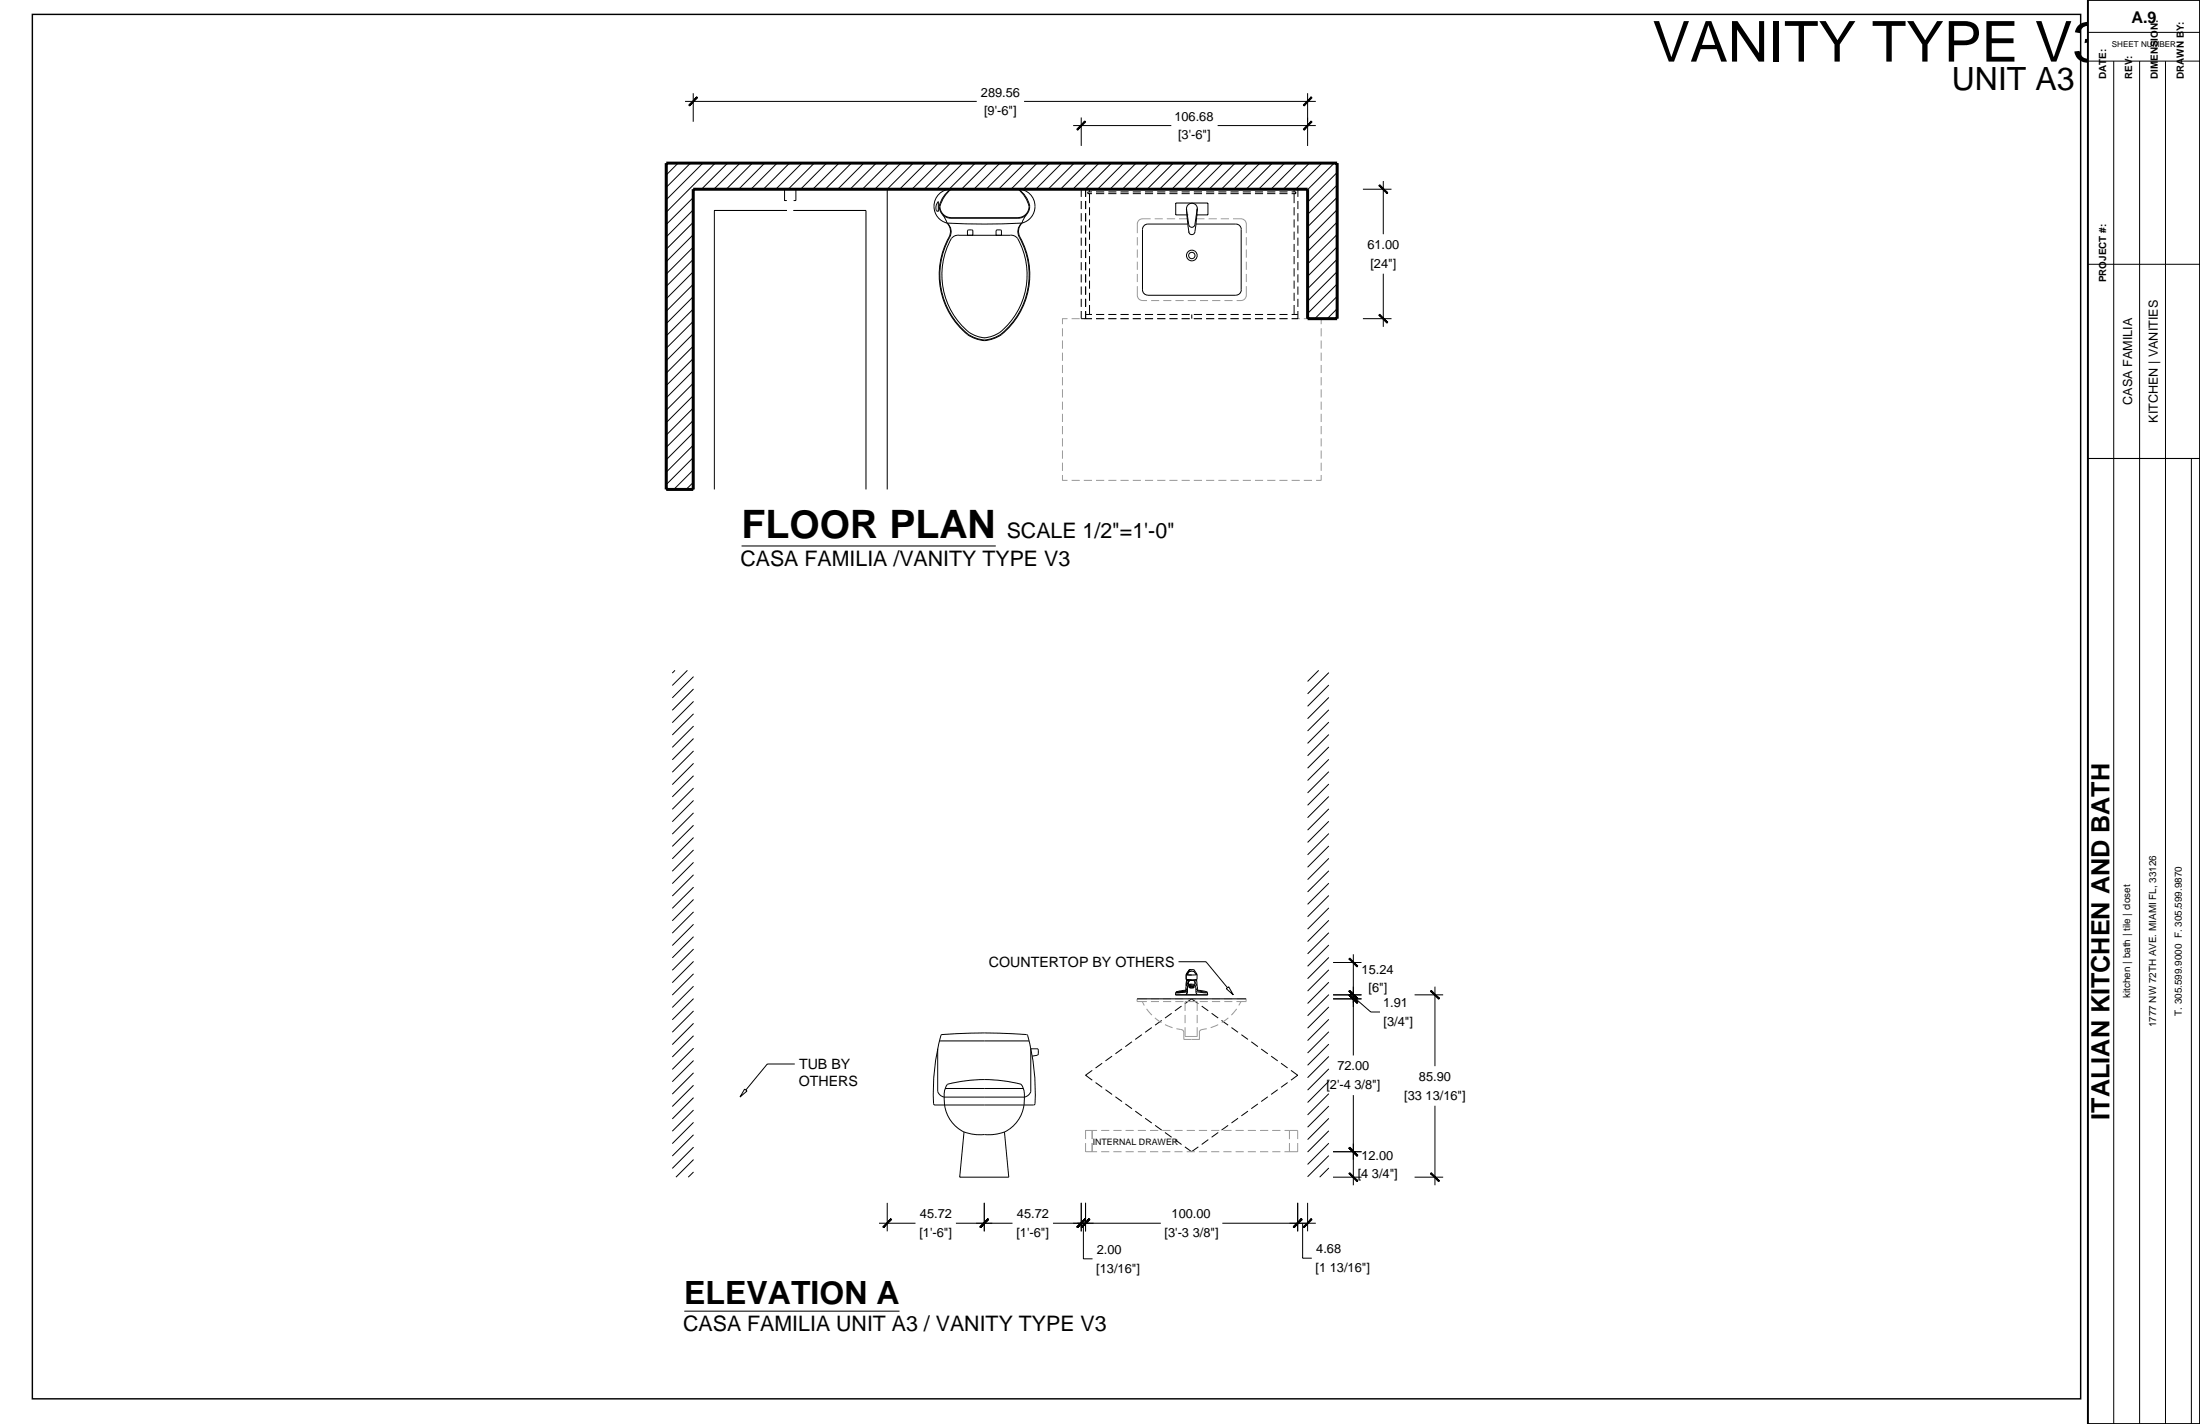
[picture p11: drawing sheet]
<svg xmlns="http://www.w3.org/2000/svg" width="432mm" height="279mm" viewBox="0 0 432 279" stroke-linecap="round" stroke-linejoin="round" font-family="sans-serif">
<g fill="none" stroke="#989898" stroke-width=".2">
<path d="M223.2 56.2v1.9l.2 .3 .5 .5 1.2 .1M223.2 46.5v1.7M223.2 49v1.5M223.2 51.4v1.5M223.2 53.7v1.7M225.8 42.9h-1.7l-.6 .4-.3 .5v1.9M225.9 59h1.6M226.6 42.9h1.6M228.3 59h1.6M229 42.9h1.6M230.7 59h1.6M231.4 42.9h1.6"/>
<path d="M233.1 59h1.6M234.8 42.9h1.6M235.5 59h1.6M237.2 42.9h1.6M237.9 59h1.6M239.6 42.9h1.6M240.3 59h1.6M242 42.9h1.6a1.08 1.08 0 0 1 1 1.1v1.7M244.6 46.5v1.7M244.6 49v1.5M244.6 51.4v1.5M244.6 53.7v1.7"/>
<path d="M244.6 56.2v1.7a1.04 1.04 0 0 1-1 1.1h-.9M208.5 64.4v1.6M208.5 66.8v1.6M208.5 69.2v1.6M208.5 71.6v1.6M208.5 74v1.6M208.5 76.4v1.6M208.5 78.8v1.6M209.5 62.5h-1v1.1M210.3 62.5h1.6M212.7 62.5h1.6M215.1 62.5h1.6"/>
<path d="M217.5 62.5h1.6M219.9 62.5h1.6M222.3 62.5h1.6M224.7 62.5h1.6M227.1 62.5h1.6M229.5 62.5h1.6M231.9 62.5h1.6M234.3 62.5h1.6M236.7 62.5h1.6M239.1 62.5h1.6M241.5 62.5h1.6M243.9 62.5h1.6"/>
<path d="M246.3 62.5h1.6M248.7 62.5h1.6M251.1 62.5h1.6M253.5 62.5h1.6M255.9 62.5h1.6M258.3 62.5h1v1.1M259.3 64.4v1.6M259.3 66.8v1.6M259.3 69.2v1.6M259.3 71.6v1.6M259.3 74v1.6M259.3 76.4v1.6"/>
<path d="M259.3 78.8v1.6M208.5 93.2v1.1h1M208.5 81.2v1.6M208.5 83.6v1.6M208.5 86v1.6M208.5 88.4v1.6M208.5 90.8v1.6M210.3 94.3h1.6M212.7 94.3h1.6M215.1 94.3h1.6M217.5 94.3h1.6M219.9 94.3h1.6"/>
<path d="M222.3 94.3h1.6M224.7 94.3h1.6M227.1 94.3h1.6M229.5 94.3h1.6M231.9 94.3h1.6M234.3 94.3h1.6M236.7 94.3h1.6M239.1 94.3h1.6M241.5 94.3h1.6M243.9 94.3h1.6M246.3 94.3h1.6M248.7 94.3h1.6"/>
<path d="M251.1 94.3h1.6M253.5 94.3h1.6M255.9 94.3h1.6M259.3 93.2v1.1h-1M259.3 81.2v1.6M259.3 83.6v1.6M259.3 86v1.6M259.3 88.4v1.6M259.3 90.8v1.6M224.2 196.5l.4 .8M225 198l1.1 1.2M225.1 196h-1.9v.5h1.9"/>
<path d="M225.9 196.5h1.6M225.9 196h1.6M226.7 199.7l1.3 1M228.3 196.5h1.6M228.3 196h1.6M230.7 196.5h1.6M230.7 196h1.6M232.6 198.4v-1.9h2.4v1.9M232.6 199.1v1.6M233.1 196h1.6M235 199.1v1.6M235.5 196.5h1.6"/>
<path d="M235.5 196h1.6M237.9 196.5h1.6M237.9 196h1.6M240.3 196.5h1.6M240.3 196h1.6M241.1 199.7l-1.3 .9M242.7 196h1.9v.5h-1.9M242.7 198l-1 1.2M243.6 196.5l-.5 .8M228.7 201l1.4 .6M230.9 201.8l1.2 .3 .2 .3v1.5h3.1v-1.5l.2-.3 1.3-.3M232.6 201.5v1.9h2.4v-1.9"/>
<path d="M239.1 201l-1.5 .6M213.1 224.3v1.7h2.2M214.4 221.8v1.7M214.4 224.3v1.7M215.3 221.8h-2.2v1.7M216.1 221.8h1.6M216.1 226h1.6M218.5 221.8h1.6M218.5 226h1.6M220.9 221.8h1.6M220.9 226h1.6M223.3 221.8h1.6"/>
<path d="M223.3 226h1.6M225.7 221.8h1.6M225.7 226h1.6M228.1 221.8h1.6M228.1 226h1.6M230.5 221.8h1.6M230.5 226h1.6M232.9 221.8h1.6M232.9 226h1.6M235.3 221.8h1.6M235.3 226h1.6M237.7 221.8h1.6"/>
<path d="M237.7 226h1.6M240.1 221.8h1.6M240.1 226h1.6M242.5 221.8h1.6M242.5 226h1.6M244.9 221.8h1.6M244.9 226h1.6M247.3 221.8h1.6M247.3 226h1.6M249.7 221.8h1.6M249.7 226h1.6M252.1 221.8h2.6v1.7"/>
<path d="M253.1 221.8v1.7M253.1 224.3v1.7M254.7 224.3v1.7h-2.6"/>
</g>
<g fill="none" stroke="#000" stroke-width=".2">
<path d="M134.5 19.9h57.2M136.1 18.3v5.6M201 19.9h57.3M256.6 18.3v10.3M133.1 32l-2.3 2.3M135.5 32l-4.7 4.8M136.1 38.8l-5.3 5.2M138 32l-7.2 7.2M140.4 32l-9.6 9.6M142.8 32l-5.1 5.1M145.2 32l-5.1 5.1M147.7 32l-5.1 5.1"/>
<path d="M150.1 32l-5.1 5.1M152.5 32l-5.1 5.1M154 37.1v2.2h.4M155 32l-5.2 5.1M156.2 37.1v2.2h-.4M157.4 32l-5.1 5.1M159.8 32l-5.1 5.1M162.2 32l-5.1 5.1M164.7 32l-5.1 5.1M167.1 32l-5.1 5.1M169.5 32l-5.1 5.1M172 32l-5.1 5.1"/>
<path d="M174.1 37.1h-38v58.9M174.1 37.1v58.9M174.4 32l-5.1 5.1M176.8 32l-5.1 5.1M179.3 32l-5.2 5.1M181.7 32l-5.1 5.1M184.1 32l-5.1 5.1M184.2 39.6v1.9l-.4-.1M184.2 39.5a1.75 1.75 0 0 0-.4 1.9M186.5 32l-5.1 5.1M186.6 37.1h13.2a6 6 0 0 1 2.2 3.4 2.17 2.17 0 0 1-2.2 2.2M186.7 37.1a3.4 3.4 0 0 0-3.4 3 3.4 3.4 0 0 0 2.6 3.7"/>
<path d="M186.7 37.1l-1.2 1.3-.6 1-.4 1.1M189 32l-5.1 5.1M191.4 32l-5.1 5.1M193.8 32l-5.1 5.1M196.3 32l-5.1 5.1M198.7 32l-5.1 5.1M199.8 37.1a3.4 3.4 0 0 1 3.3 3 3.4 3.4 0 0 1-2.5 3.7M199.8 37.1a5.1 5.1 0 0 1 2.3 3.4 2.3 2.3 0 0 1-2.3 2.3h-13.2a2.35 2.35 0 0 1-2.1-1.5 2.35 2.35 0 0 1 .5-2.5l.7-.9 .9-.8M201.1 32l-5.1 5.1M203.6 32l-5.2 5.1M206 32l-5.1 5.1M208.4 32l-5.1 5.1"/>
<path d="M210.6 24.6h19.3M210.8 32l-5.1 5.1M212.2 23.1v5.5M212.2 39.4v1.6M213.1 37.1v1.5M213.1 39.4v1.6M213.3 32l-5.1 5.1M213.8 37.1v.6M213.8 38v1.9M214.3 37.7h-.8v.3h.8M215.1 38h1.6M215.1 37.7h1.6"/>
<path d="M215.5 37.1h-3.3v1.5M215.7 32l-5.1 5.1M216.3 37.1h1.6M217.5 38h1.6M217.5 37.7h1.6M218.1 32l-5.1 5.1M219.9 38h1.6M219.9 37.7h1.6M220.6 32l-5.2 5.1M222.3 38h1.6M222.3 37.7h1.6M223 32l-5.1 5.1"/>
<path d="M223.5 37.1h1.6M224.7 38h1.6M224.7 37.7h1.6M225.4 32l-5.1 5.1h-1.6M225.9 37.1h1.6M227.1 38h1.6M227.1 37.7h1.6M227.9 32l-5.2 5.1h-1.6M228.3 37.1h1.6M229.5 38h1.6M229.5 37.7h1.6M230.3 32l-5.1 5.1"/>
<path d="M230.7 37.1h1.6M231.9 38h1.6M231.9 37.7h1.6M232.7 32l-5.1 5.1M233.1 37.1h1.6M234.3 38h1.6M234.3 37.7h1.6M235.1 32l-5.1 5.1M235.5 37.1h1.6M236.7 38h1.6M236.7 37.7h1.6M237.6 32l-5.1 5.1"/>
<path d="M237.9 37.1h1.6M239 24.6h19.3M239.1 38h1.6M239.1 37.7h1.6M240 32l-5.1 5.1M240.3 37.1h1.6M241.5 38h1.6M241.5 37.7h1.6M242.4 32l-5.1 5.1M242.7 37.1h1.6M243.9 38h1.6M243.9 37.7h1.6"/>
<path d="M244.9 32l-5.2 5.1M245.1 37.1h1.6M246.3 38h1.6M246.3 37.7h1.6M247.3 32l-5.1 5.1M247.5 37.1h1.6M248.7 38h1.6M248.7 37.7h1.6M249.7 32l-5.1 5.1M249.9 37.1h1.6M251.1 38h1.6M251.1 37.7h1.6"/>
<path d="M252.2 32l-5.2 5.1M252.3 37.1h2.4v1.5M253.5 37.7h.8v.3h-.8M254 37.1v.6M254 38v1.9M254.6 32l-5.1 5.1M254.7 39.4v1.6M257 32l-5.1 5.1M259.4 32l-5.1 5.1M261.9 32l-5.3 5.2M262.4 33.8l-5.8 5.8M262.4 36.3l-5.8 5.8"/>
<path d="M262.4 38.7l-5.8 5.8M267.5 37.1h5.6M271.5 35.5v10.5M136.1 41.2l-5.3 5.3M136.1 43.6l-5.3 5.3M136.1 46.1l-5.3 5.3M136.1 48.5l-5.3 5.3M136.1 50.9l-5.3 5.3M136.1 53.3l-5.3 5.3M136.1 55.8l-5.3 5.3M136.1 58.2l-5.3 5.3M154.4 41.3h-14.2v54.7"/>
<path d="M155.8 41.3h14.2v54.7M184.5 40.5h.1M184.5 40.5a2.17 2.17 0 0 0 2.2 2.2M185 42.1l.9 1.7M185.9 43.8a141.3 141.3 0 0 0 14.7 0M185.9 43.8a2.19 2.19 0 0 1 .5 2.8 15 15 0 0 0 3.6 18.9M185.9 43.8a2.32 2.32 0 0 1 .4 2.7 15 15 0 0 0 4.1 19.5 5.5 5.5 0 0 0 7.2-1.3 15.3 15.3 0 0 0 2.4-18.6 2.32 2.32 0 0 1 .6-2.3M186.6 42.7h13.2M186.7 46.8a14.6 14.6 0 0 0 3.5 18.4M188.2 46.2h10.1a1.6 1.6 0 0 1 1.4 .6M188.2 46.2a1.6 1.6 0 0 0-1.4 .6M189.9 45.3v.9"/>
<path d="M189.9 45.3l.2-.2h.6l.2 .2M190.9 45.3v.9M195.5 45.3v.9M195.7 45.1h.6M195.7 45.1l-.2 .2M196.4 45.1l.2 .2M196.6 45.3v.9M199.7 46.8a14.6 14.6 0 0 1-3.4 18.4M200.6 43.8a2.17 2.17 0 0 0-.5 2.8 15 15 0 0 1-3.6 18.9M201.4 42.1l-.8 1.7M212.2 41.8v1.6M212.2 44.2v1.6"/>
<path d="M212.2 46.6v1.6M212.2 49v1.6M212.2 51.4v1.6M212.2 53.8v1.6M212.2 56.2v1.6M212.2 58.6v1.6M213.1 41.8v1.6M213.1 44.2v1.6M213.1 46.6v1.6M213.1 49v1.6M213.1 51.4v1.6M213.1 53.8v1.6"/>
<path d="M213.1 56.2v1.6M213.1 58.6v1.6M213.8 40.7v1.5M213.8 43.1v1.5M213.8 45.4v1.7M213.8 47.9v1.5M213.8 50.2v1.6M213.8 52.6v1.7M213.8 55.1v1.5M213.8 57.4v1.6M213.8 59.8v1.9M224.2 45v11.9a1.05 1.05 0 0 0 1.1 1"/>
<path d="M225.3 57.9h17.3M232.9 41.2a1.07 1.07 0 0 1 1.1-1.3 1.07 1.07 0 0 1 .9 1.4M232.9 42.2h-2.1v-2.4h6.3v2.4h-2.2M233 42.2h.1M233.1 44h-7.8a1.05 1.05 0 0 0-1.1 1M233.3 44.1l-.4-3.1 .5 4.6M233.3 44.1a.6 .6 0 0 0 .6 .5 .6 .6 0 0 0 .6-.5M234.7 44h7.9a1.05 1.05 0 0 1 1 1M234.8 42.2h.1M235 41l-.4 3.8a1.21 1.21 0 0 1-.4 1.2h-.6l-.3-.6M235 40.9l-.5 3.2M243.6 45v11.9a1.05 1.05 0 0 1-1 1"/>
<path d="M254 40.7v1.5M254 43.1v1.5M254 45.4v1.7M254 47.9v1.5M254 50.2v1.6M254 52.6v1.7M254 55.1v1.5M254 57.4v1.6M254 59.8v1.9M254.7 41.8v1.6M254.7 44.2v1.6M254.7 46.6v1.6"/>
<path d="M254.7 49v1.6M254.7 51.4v1.6M254.7 53.8v1.6M254.7 56.2v1.6M254.7 58.6v1.6M262.4 41.1l-5.8 5.8M262.4 43.6l-5.8 5.8M262.4 46l-5.8 5.8M262.4 48.4l-5.8 5.8M262.4 50.9l-5.8 5.8M262.4 53.3l-5.8 5.8M262.4 55.7l-5.8 5.8"/>
<path d="M262.4 58.1l-4.3 4.4M271.5 53.7v10.4M136.1 60.6l-5.3 5.3M136.1 63.1l-5.3 5.2M136.1 65.5l-5.3 5.3M136.1 67.9l-5.3 5.3M136.1 70.4l-5.3 5.2M136.1 72.8l-5.3 5.3M136.1 75.2l-5.3 5.3M136.1 77.6l-5.3 5.3M190 65.6a5.2 5.2 0 0 0 6.5 0M190.2 65.2l1.5 .7 1.6 .4"/>
<path d="M196.2 65.2l-1.4 .7-1.6 .4M212.2 61v1.5h2.1M213.1 61v1.5M213.1 61.7h1.2M215.1 62.5h1.6M215.1 61.7h1.6M217.5 62.5h1.6M217.5 61.7h1.6M219.9 62.5h1.6M219.9 61.7h1.6M222.3 62.5h1.6M222.3 61.7h1.6"/>
<path d="M224.7 62.5h1.6M224.7 61.7h1.6M227.1 62.5h1.6M227.1 61.7h1.6M229.5 62.5h1.6M229.5 61.7h1.6M231.9 62.5h1.6M231.9 61.7h1.6M233.9 61.7v.8M234.3 62.5h1.6M234.3 61.7h1.6M236.7 62.5h1.6"/>
<path d="M236.7 61.7h1.6M239.1 62.5h1.6M239.1 61.7h1.6M241.5 62.5h1.6M241.5 61.7h1.6M243.9 62.5h1.6M243.9 61.7h1.6M246.3 62.5h1.6M246.3 61.7h1.6M248.7 62.5h1.6M248.7 61.7h1.6M251.1 62.5h1.6"/>
<path d="M251.1 61.7h1.6M253.5 61.7h1.2M254.7 61v1.5h-1.2M262.4 60.6l-1.9 1.9M267.5 62.5h5.6M136.1 80.1l-5.3 5.3M136.1 82.5l-5.3 5.3M136.1 84.9l-5.3 5.3M136.1 87.4l-5.3 5.2M136.1 89.8l-5.3 5.3M136.1 92.2l-3.9 3.8M136.1 94.7l-1.4 1.3"/>
<path d="M145.5 107.1h50M132.5 131.5l-.5 .6M134.9 131.5l-2.9 3M136.1 132.8l-4.1 4.1M136.1 135.2l-4.1 4.2M136.1 137.6l-4.1 4.2M258.8 131.5l-2.2 2.2M260.8 132l-4.2 4.1M260.8 134.4l-4.2 4.2M260.8 136.8l-4.2 4.2M260.8 139.3l-4.2 4.1M136.1 140.1l-4.1 4.1"/>
<path d="M136.1 142.5l-4.1 4.1M136.1 144.9l-4.1 4.2M136.1 147.3l-4.1 4.2M136.1 149.8l-4.1 4.1M136.1 152.2l-4.1 4.2M136.1 154.6l-4.1 4.2M136.1 157.1l-4.1 4.1M136.1 159.5l-4.1 4.2M260.8 141.7l-4.2 4.2M260.8 144.1l-4.2 4.2M260.8 146.6l-4.2 4.1M260.8 149l-4.2 4.1"/>
<path d="M260.8 151.4l-4.2 4.2M260.8 153.8l-4.2 4.2M260.8 156.3l-4.2 4.1M260.8 158.7l-4.2 4.2M136.1 161.9l-4.1 4.2M136.1 164.3l-4.1 4.2M136.1 166.8l-4.1 4.1M136.1 169.2l-4.1 4.2M136.1 171.6l-4.1 4.2M136.1 174.1l-4.1 4.1M136.1 176.5l-4.1 4.2M136.1 178.9l-4.1 4.2"/>
<path d="M260.8 161.1l-4.2 4.2M260.8 163.6l-4.2 4.1M260.8 166l-4.2 4.2M260.8 168.4l-4.2 4.2M260.8 170.9l-4.2 4.1M260.8 173.3l-4.2 4.1M260.8 175.7l-4.2 4.2M260.8 178.1l-4.2 4.2M136.1 181.4l-4.1 4.1M136.1 183.8l-4.1 4.1M136.1 186.2l-4.1 4.2M136.1 188.6l-4.1 4.2"/>
<path d="M136.1 191.1l-4.1 4.1M136.1 193.5l-4.1 4.2M136.1 195.9l-4.1 4.2M136.1 198.4l-4.1 4.1M223.2 196h21.4M230 198.8l-1.3 .9M230.8 194.8l-.1 .4h6.3v-.4M230.8 194.8l2.2-.2-2.2 .2M231.3 188.7h5.4l4.2 5.1M231.9 197.4l-1.3 .9M232.6 196.9l1.3-.9 1.3 .9M232.7 194.3l-.9 .1a1.13 1.13 0 0 0-1 .4"/>
<path d="M232.8 194.1l-.1 .2M232.8 193.5v.6M232.8 191.3v.9l1.1 .1M232.8 191.3h2.2M232.9 192.4v1M232.9 192.4l.5 .1M232.9 192.3v.1M232.9 192.2v.1M232.9 192.3h1.9M233 192.2l-.1 .1M233 194l-.3 .4-1.8 .2M233 194v.8l-.3 .4"/>
<path d="M233.1 193.7l-.1 .3M233.1 192.9l-.3 .6M233.2 193.4l-.1 .3M233.2 192.9l.4-.5h.6l.4 .5M233.2 192.9l-.4 .6M233.2 192.7l.1 .5M233.2 193.2l.1 .2M233.3 193.2v.2M233.3 193.2l-.2 .5M233.3 193.4l.1 .2M233.4 190.3l.8-.1 .2 .1M233.4 190.4l-.6 .9"/>
<path d="M233.4 193.6v.1M233.4 190.4v.2M233.4 193.7l.1 .1M233.4 193.7h.1M233.4 190.5l.1 .1M233.4 193.8h.1M233.4 190.6l-.5 .7v-.3M233.4 190.6h.2M233.5 193.5l.9 .1M233.5 193.5l-.1 .1M233.6 193.3l.8 .1M233.6 193.3l-.3 .1"/>
<path d="M233.9 193.1l-.6 .1M233.9 193.3h-.3M233.9 193.5h-.4M233.9 193.1l.6 .1M234.3 193.7v.1M234.3 193.7h-.9M234.3 190.6l.5 .7v-.3M234.3 193.7h.1M234.3 193.8h-.8M234.4 193.7l-.1 .1M234.4 193.6v.1M234.4 190.4l.5 .7v1.1l-1 .1"/>
<path d="M234.4 190.4l-.1 .2-.5-.1-.3 .1M234.4 193.4v.2M234.5 193.2l.2 .8M234.5 193.2l-.1 .2M234.5 192.7v.5M234.6 192.9l.4 .6M234.7 194v.8l.3 .4M234.7 194.6l2.3 .2M234.7 194l.4 .4 1.8 .2M234.8 192.2l.1 .2M234.9 192.4v1M234.9 192.4l-.5 .1"/>
<path d="M235 193.5l.1 .8 .8 .1a1.13 1.13 0 0 1 1.1 .4M235.9 197.4l1.3 .9M237.8 198.8l1.3 .9M260.8 180.6l-4.2 4.1M260.8 183l-4.2 4.2M260.8 185.4l-4.2 4.2M260.8 187.9l-4.2 4.1M260.8 190.3l-4.2 4.2M260.8 192.7l-4.2 4.2M260.8 195.2l-4.2 4.1M260.8 197.6l-4.2 4.1M261.6 196h5.6"/>
<path d="M261.6 195.2h5.6M261.6 188.8h5.6M265.6 187.2v19.9M265.6 195.6l3.4 3h1.8M277.6 195.2h5.7M281.6 193.6v15.6M136.1 200.8l-4.1 4.2M136.1 203.2l-4.1 4.2M136.1 205.7l-4.1 4.1M136.1 208.1l-4.1 4.1M136.1 210.5l-4.1 4.2M136.1 212.9l-4.1 4.2"/>
<path d="M136.1 215.4l-4.1 4.1M136.1 217.8l-4.1 4.2M156 208.8h-5.4l-4.2 5.1M184 205.8v8.4l.4 .6 .9 .5h15.8l.3-.1 .6-.4 .3-.6v-8.4h1.2M184.4 204.2h17.6M184.7 203.2a39.9 39.9 0 0 0-1.4 13.5h19.8a38.4 38.4 0 0 0-1.5-13.7 94.2 94.2 0 0 0-16.8 0l-.1 .2M185.4 216.8a6.9 6.9 0 0 0 3.8 5.3l-.8 8.9h9.6l-.9-8.9a6.9 6.9 0 0 0 3.9-5.3M185.5 213.6h15.4M186 212.7a28.9 28.9 0 0 1 14.4 0M186 212.7a5.5 5.5 0 0 0-.6 4.1M200.4 212.7l.4 .7 .2 1.1M201.1 214.5l-.1 2.3"/>
<path d="M203.5 205.8l.3 .2v.8l-.2 .2M203.6 207.1l-1 .1M214.4 210l-1.3 1 1.3 .9M215 212.4l1.3 .9M216.3 208.6l-1.3 .9M217 213.8l1.3 .9M218.3 207.2l-1.3 1M218.9 215.2l1.3 .9M220.2 205.8l-1.3 1M220.9 216.6l1.3 .9M222.2 204.4l-1.3 1M222.8 218l1.3 .9"/>
<path d="M224.1 203l-1.3 .9M224.8 219.4l1.3 .9M226.1 201.6l-1.3 .9M228 200.2l-1.3 .9M239.8 200.2l1.2 .9M241.7 201.6l1.3 .9M243 219.4l-1.3 .9M243.6 203l1.3 .9M244.9 218l-1.3 .9M245.6 204.4l1.3 1M246.9 216.6l-1.3 .9M247.5 205.8l1.3 1"/>
<path d="M248.8 215.2l-1.3 .9M249.5 207.2l1.3 1M250.8 213.8l-1.3 .9M251.4 208.6l1.3 .9M252.7 212.4l-1.3 .9M253.4 210l1.3 1-1.3 .9M260.8 200l-4.2 4.2M260.8 202.4l-4.2 4.2M260.8 204.9l-4.2 4.1M260.8 207.3l-4.2 4.2M260.8 209.7l-4.2 4.2M260.8 212.2l-4.2 4.1"/>
<path d="M260.8 214.6l-4.2 4.2M260.8 217l-4.2 4.2M260.8 219.4l-4.2 4.2M265.6 214.9v17.7M281.6 217v15.6M136.1 220.2l-4.1 4.2M136.1 222.7l-4.1 4.1M136.1 225.1l-4.1 4.2M136.1 227.5l-3.4 3.5M136.1 230l-1 1M174.1 236v5.6M189.2 222.1a15.5 15.5 0 0 0 8 0"/>
<path d="M193.2 236v5.6M212.2 236v5.6M213.1 236v5.6M226.7 220.8l1.3 .9M228.7 222.2l1.3 .9M230.6 223.6l1.3 1M232.6 225l1.3 1 1.3-1M237.2 223.6l-1.3 1M239.1 222.2l-1.3 .9M241 220.8l-1.2 .9M254.7 236v5.6M256.6 236v5.6"/>
<path d="M260.8 221.9l-4.2 4.1M260.8 224.3l-4.2 4.2M260.8 226.7l-4.2 4.2M260.8 229.2l-1.8 1.8M261.6 231h5.6M261.6 226h5.6M277.6 231h5.7M134.3 257.3h42.3M172.5 240h7.2M187.6 240h11.1M206.7 240h21.1M212.6 240v7h1.8"/>
<path d="M239.9 240h18.4M255.7 240v6.9h1.8"/>
<circle cx="233.9" cy="50.1" r=".62"/>
<circle cx="233.9" cy="50.1" r="1.05"/>
</g>
<path d="M130.8 32h131.6v30.5h-5.8v-25.4h-120.5v58.9h-5.3z" fill="none" stroke="#000" stroke-width=".59"/>
<g fill="#000" stroke="#000" stroke-width=".2">
<path d="M136.8 19l.1 .2zM136.8 19l-1.5 1.8zM136.9 19.2l-1.6 1.6zM136.8 19l-1.5 1.8zM135.2 20.6l.1 .2zM136.8 19l-1.6 1.6z" fill-rule="evenodd"/>
<path d="M212.9 23.7l.2 .2zM212.9 23.7l-1.4 1.8zM211.5 25.5l1.6-1.6zM212.9 23.7l-1.4 1.8zM211.3 25.4l.2 .1zM211.3 25.4l1.6-1.7z" fill-rule="evenodd"/>
<path d="M255.8 25.4l.1 .1zM257.4 23.7l-1.5 1.8zM257.4 23.7l-1.6 1.7zM257.4 23.7l-1.5 1.8zM257.4 23.7l.1 .2zM257.5 23.9l-1.6 1.6z" fill-rule="evenodd"/>
<path d="M255.8 20.6l.1 .2zM257.4 19l-1.5 1.8zM257.4 19l-1.6 1.6zM257.4 19l-1.5 1.8zM257.4 19l.1 .2zM257.5 19.2l-1.6 1.6z" fill-rule="evenodd"/>
<path d="M272.2 38l.2-.2zM270.6 36.4l1.8 1.4zM270.6 36.4l1.6 1.6zM270.6 36.4l1.8 1.4zM270.6 36.4l.2-.2zM270.8 36.2l1.6 1.6z" fill-rule="evenodd"/>
<path d="M270.8 61.6l-.2 .2zM270.6 61.8l1.8 1.4zM270.8 61.6l1.6 1.6zM270.6 61.8l1.8 1.4zM272.2 63.4l.2-.2zM270.6 61.8l1.6 1.6z" fill-rule="evenodd"/>
<path d="M241.2 193.6l.9 1.6zM240.7 194l1.4 1.2zM240.7 194l.5-.4z" fill-rule="evenodd"/>
<path d="M264.8 194.5l.1-.2zM264.8 194.5l1.7 1.4zM264.9 194.3l1.6 1.6zM264.8 194.5l1.7 1.4zM266.3 196.1l.2-.2zM264.8 194.5l1.5 1.6z" fill-rule="evenodd"/>
<path d="M264.8 194.5l.1-.2zM264.8 194.5l1.7 1.4zM264.9 194.3l1.6 1.6zM264.8 194.5l1.7 1.4zM266.3 196.1l.2-.2zM264.8 194.5l1.5 1.6z" fill-rule="evenodd"/>
<path d="M266.3 196.9l.2-.2zM264.8 195.3l1.7 1.4zM264.8 195.3l1.5 1.6zM264.8 195.3l1.7 1.4zM264.8 195.3l.1-.2zM264.9 195.1l1.6 1.6z" fill-rule="evenodd"/>
<path d="M266.3 196.9l.2-.2zM264.8 195.3l1.7 1.4zM264.8 195.3l1.5 1.6zM264.8 195.3l1.7 1.4zM264.8 195.3l.1-.2zM264.9 195.1l1.6 1.6z" fill-rule="evenodd"/>
<path d="M266.3 189.7l.2-.1zM264.8 188.1l1.7 1.5zM264.8 188.1l1.5 1.6zM264.8 188.1l1.7 1.5zM264.8 188.1l.1-.1zM264.9 188l1.6 1.6z" fill-rule="evenodd"/>
<path d="M282.5 195.9l-.1 .2zM280.8 194.5l1.7 1.4zM280.8 194.5l1.6 1.6zM280.8 194.5l1.7 1.4zM280.9 194.3l-.1 .2zM280.9 194.3l1.6 1.6z" fill-rule="evenodd"/>
<path d="M145.2 215.2l1.4-1.1zM146.2 213.7l-1 1.5zM146.2 213.7l.4 .4z" fill-rule="evenodd"/>
<path d="M174.9 239.1l.1 .2zM174.9 239.1l-1.5 1.8zM173.4 240.9l1.6-1.6zM174.9 239.1l-1.5 1.8zM173.2 240.7l.2 .2zM173.2 240.7l1.7-1.6z" fill-rule="evenodd"/>
<path d="M193.9 239.1l.2 .2zM193.9 239.1l-1.4 1.8zM192.5 240.9l1.6-1.6zM193.9 239.1l-1.4 1.8zM192.3 240.7l.2 .2zM192.3 240.7l1.6-1.6z" fill-rule="evenodd"/>
<path d="M213.8 239.1l.1 .2zM213.8 239.1l-1.5 1.8zM212.3 240.9l1.6-1.6zM213.8 239.1l-1.5 1.8zM212.2 240.7l.1 .2zM212.2 240.7l1.6-1.6z" fill-rule="evenodd"/>
<path d="M213.8 239.1l.1 .2zM213.8 239.1l-1.5 1.8zM212.3 240.9l1.6-1.6zM213.8 239.1l-1.5 1.8zM212.2 240.7l.1 .2zM212.2 240.7l1.6-1.6z" fill-rule="evenodd"/>
<path d="M255.4 239.1l.2 .2zM255.4 239.1l-1.4 1.8zM254 240.9l1.6-1.6zM255.4 239.1l-1.4 1.8zM253.8 240.7l.2 .2zM253.8 240.7l1.6-1.6z" fill-rule="evenodd"/>
<path d="M264.8 230.3l.1-.2zM264.8 230.3l1.7 1.4zM264.9 230.1l1.6 1.6zM264.8 230.3l1.7 1.4zM266.3 231.9l.2-.2zM264.8 230.3l1.5 1.6z" fill-rule="evenodd"/>
<path d="M264.8 225.3l.1-.2zM264.8 225.3l1.7 1.4zM264.9 225.1l1.6 1.6zM264.8 225.3l1.7 1.4zM266.3 226.9l.2-.2zM264.8 225.3l1.5 1.6z" fill-rule="evenodd"/>
<path d="M266.3 226.9l.2-.2zM264.8 225.3l1.7 1.4zM264.8 225.3l1.5 1.6zM264.8 225.3l1.7 1.4zM264.8 225.3l.1-.2zM264.9 225.1l1.6 1.6z" fill-rule="evenodd"/>
<path d="M280.9 230.1l-.1 .2zM280.8 230.3l1.7 1.4zM280.9 230.1l1.6 1.6zM280.8 230.3l1.7 1.4zM282.5 231.7l-.1 .2zM280.8 230.3l1.6 1.6z" fill-rule="evenodd"/>
<path d="M192.3 240.7l.2 .2zM193.9 239.1l-1.4 1.8zM192.3 240.7l1.6-1.6zM193.9 239.1l-1.4 1.8zM193.9 239.1l.2 .2zM194.1 239.3l-1.6 1.6z" fill-rule="evenodd"/>
<path d="M211.3 240.7l.2 .2zM212.9 239.1l-1.4 1.8zM211.3 240.7l1.6-1.6zM212.9 239.1l-1.4 1.8zM212.9 239.1l.2 .2zM211.5 240.9l1.6-1.6z" fill-rule="evenodd"/>
<path d="M211.3 240.7l.2 .2zM212.9 239.1l-1.4 1.8zM211.3 240.7l1.6-1.6zM212.9 239.1l-1.4 1.8zM212.9 239.1l.2 .2zM211.5 240.9l1.6-1.6z" fill-rule="evenodd"/>
<path d="M253.8 240.7l.2 .2zM255.4 239.1l-1.4 1.8zM253.8 240.7l1.6-1.6zM255.4 239.1l-1.4 1.8zM255.4 239.1l.2 .2zM254 240.9l1.6-1.6z" fill-rule="evenodd"/>
<path d="M255.8 240.7l.1 .2zM257.4 239.1l-1.5 1.8zM255.8 240.7l1.6-1.6zM257.4 239.1l-1.5 1.8zM257.4 239.1l.1 .2zM257.5 239.3l-1.6 1.6z" fill-rule="evenodd"/>
</g>
<path d="M409.8 0h22v279.4h-22z" fill-rule="evenodd" fill="#fff" stroke="#000" stroke-width=".35"/>
<path d="M409.8 90h22" fill="none" stroke="#000" stroke-width=".21"/>
<path d="M409.8 12h22M409.8 6.4h22M414.9 12v267.4M419.9 12v267.4M425 12v267.4M409.8 51.9h22M430.1 90v189.4" fill="none" stroke="#000" stroke-width=".2"/>
<path d="M6.3 2.8h402.1v271.7h-402.1zM409.8 0v279.4" fill="none" stroke="#000" stroke-width=".28"/>
<text font-size="11.1" x="324.3" y="12.1">VANITY TYPE V3</text>
<text font-size="7.7" x="145.5" y="105.5">FLOOR PLAN</text>
<g font-size="6.3">
<text x="383.1" y="17.6">UNIT A3</text>
<text x="134.3" y="255.9">ELEVATION A</text>
</g>
<text font-size="4.9" x="414.1" y="219.7" transform="rotate(-90 414.1 219.7)">ITALIAN KITCHEN AND BATH</text>
<g font-size="4.2">
<text x="197.6" y="105.5">SCALE 1/2&quot;=1'-0&quot;</text>
<text x="145.3" y="111">CASA FAMILIA /VANITY TYPE V3</text>
<text x="134.1" y="261.2">CASA FAMILIA UNIT A3 / VANITY TYPE V3</text>
</g>
<text font-size="3.2" x="418.3" y="4.6">A.9</text>
<g font-size="2.8">
<text x="194.1" y="189.7">COUNTERTOP BY OTHERS</text>
<text x="156.8" y="209.8">TUB BY</text>
<text x="156.8" y="213.1">OTHERS</text>
</g>
<g font-size="2.5">
<text x="192.5" y="19">289.56</text>
<text x="193.1" y="22.6">[9'-6&quot;]</text>
<text x="230.5" y="23.7">106.68</text>
<text x="231.2" y="27.3">[3'-6&quot;]</text>
<text x="268.4" y="48.9">61.00</text>
<text x="269" y="52.5">[24&quot;]</text>
<text x="418.5" y="79.4" transform="rotate(-90 418.5 79.4)">CASA FAMILIA</text>
<text x="423.5" y="83" transform="rotate(-90 423.5 83)">KITCHEN | VANITIES</text>
<text x="267.3" y="191.1">15.24</text>
<text x="268.6" y="194.7">[6&quot;]</text>
<text x="271.5" y="197.6">1.91</text>
<text x="271.6" y="201.3">[3/4&quot;]</text>
<text x="260.3" y="213.7">[2'-4 3/8&quot;]</text>
<text x="262.5" y="210">72.00</text>
<text x="275.6" y="215.8">[33 13/16&quot;]</text>
<text x="278.5" y="212.2">85.90</text>
<text x="267.2" y="227.5">12.00</text>
<text x="266.5" y="231.2">[4 3/4&quot;]</text>
<text x="180.6" y="239.1">45.72</text>
<text x="199.6" y="239.1">45.72</text>
<text x="230" y="239.1">100.00</text>
<text x="180.4" y="242.7">[1'-6&quot;]</text>
<text x="199.5" y="242.7">[1'-6&quot;]</text>
<text x="228.6" y="242.7">[3'-3 3/8&quot;]</text>
<text x="258.3" y="245.9">4.68</text>
<text x="215.2" y="249.7">[13/16&quot;]</text>
<text x="215.3" y="246.1">2.00</text>
<text x="258.2" y="249.6">[1 13/16&quot;]</text>
</g>
<g font-size="1.9">
<text x="413.4" y="15.5" transform="rotate(-90 413.4 15.5)">DATE:</text>
<text x="418.5" y="15.5" transform="rotate(-90 418.5 15.5)">REV:</text>
<text x="423.5" y="15.5" transform="rotate(-90 423.5 15.5)">DIMENSION:</text>
<text x="428.6" y="15.5" transform="rotate(-90 428.6 15.5)">DRAWN BY:</text>
<text x="413.4" y="55.4" transform="rotate(-90 413.4 55.4)">PROJECT #:</text>
<text x="418.1" y="195.8" transform="rotate(-90 418.1 195.8)">kitchen | bath | tile | closet</text>
<text x="423.2" y="201.6" transform="rotate(-90 423.2 201.6)">1777 NW 72TH AVE. MIAMI FL, 33126</text>
<text x="428.2" y="199.3" transform="rotate(-90 428.2 199.3)">T. 305.599.9000 F. 305.599.9870</text>
</g>
<text font-size="1.7" x="214.5" y="224.7">INTERNAL DRAWER</text>
<text font-size="1.6" x="414.5" y="9.2">SHEET NUMBER</text>
</svg>
